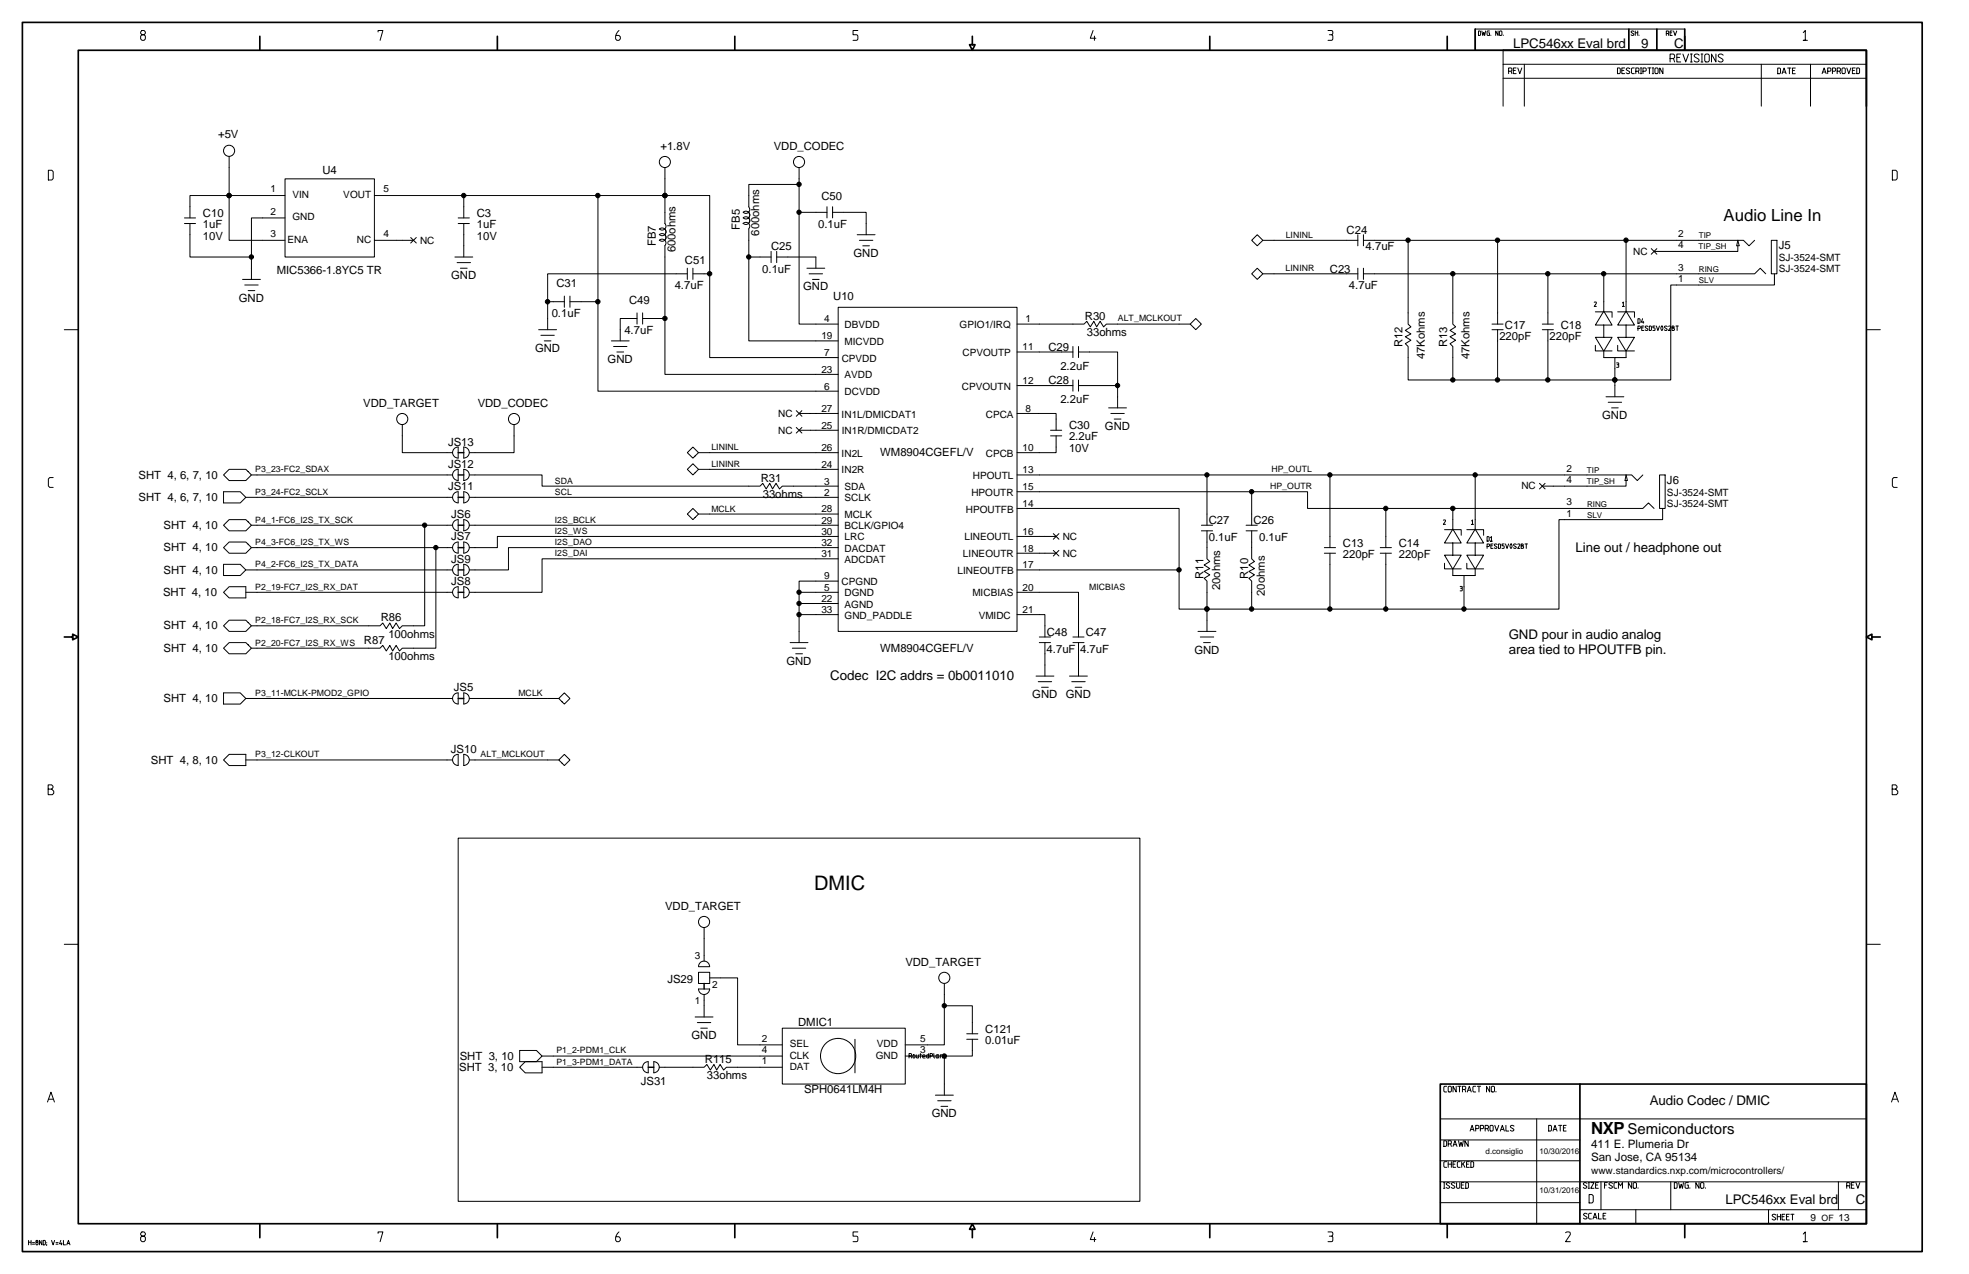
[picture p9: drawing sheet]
<svg xmlns="http://www.w3.org/2000/svg" width="432mm" height="279mm" viewBox="0 0 432 279" stroke-linecap="round" stroke-linejoin="round" font-family="sans-serif">
<g fill="none" stroke="#000" stroke-width=".22">
<path d="M31.1 6.7l-.3 .3v.3l.3 .3h.5l.3 .3v.6l-.3 .3h-.5l-.3-.3v-.6l.3-.3h.5l.3-.3v-.3l-.3-.3zM82.9 7v-.3h1.1l-.6 2.1M135.7 6.7a2.04 2.04 0 0 0-.7 1.8l.3 .3h.4l.3-.3v-.4l-.3-.3h-.6M188.1 6.7h-1v.9h.7l.3 .3-.1 .8-.9 .1M239.7 6.7l-.6 1.7h1.2M240 7.9v.9M291.2 6.7h.8a.55 .55 0 0 1 .2 .8l-.2 .1M291.5 7.6l.7 .1 .1 .8-.3 .3h-.8M324.2 6.8l.5 .1-.1 .9h-.4zM325 6.8l.2 1 .2-.7 .2 .7 .2-1M326.6 6.8h-.4l-.1 .1 .1 .9h.4v-.6h-.1M326.9 7.7v.1"/>
<path d="M328.5 6.8v1l-.5-1v1M329 6.8l.4 .1-.2 .9-.4-.2zM329.6 11v12.3M329.6 17.2h79.7M329.6 14.1h79.7M329.7 7.7v.1M330.8 15.6h.6l.2-.1v-.4l-.2-.2h-.6v1.3M331.4 15.6l.2 .6M331.9 15.5h.4M332.5 14.9h-.6v1.3h.6M332.8 14.9l.5 1.3 .4-1.3M334.3 14.1v9.2"/>
<path d="M354.7 14.9h.5l.1 .2v.9l-.1 .2h-.5zM355.7 15.5h.4M356.3 14.9h-.6v1.3h.6M357.4 15.1l-.5-.2-.3 .3 .7 .5v.3l-.4 .2-.3-.2M358.3 6.9l-.2-.1-.3 .1v.2l.5 .5-.2 .2-.4-.2M358.4 14.9h-.5l-.1 .2v.9l.1 .2h.5M358.6 7.2h.6M358.6 6.8v1M358.7 15.6h.6l.1-.1v-.4l-.1-.2h-.6v1.3M359.2 6.8v1M359.3 15.6l.1 .6M359.4 7.7v.1"/>
<path d="M359.7 16.2h.3M359.7 14.9h.3M359.9 14.9v1.3M360.3 15.6h.5l.2-.1v-.4l-.2-.2h-.5v1.3M361.4 14.9h.7M361.7 14.9v1.3M362.4 16.2h.2M362.4 14.9h.2M362.5 14.9v1.3M363.1 14.9h.4l.1 .2v.9l-.1 .2h-.4l-.2-.2v-.9zM364.7 14.9v1.3l-.7-1.3v1.3M365.4 7.3h.4v-.5h-.4v1"/>
<path d="M365.8 7.3l.2 .5M366.2 12.8h.8l.2-.2v-.5l-.2-.2h-.8v1.7M366.2 7.2h.4M366.7 6.8h-.5v1h.5M367 12.8l.2 .8M367 6.8l.3 1 .4-1M367.7 12.6h.6M368.6 11.9h-.9v1.7h.9M369.1 11.9l.6 1.7 .6-1.7M369.5 6.4h-46v4.6h46M370.7 13.6h.4M370.7 11.9h.4"/>
<path d="M370.9 11.9v1.7M372.6 12.1a.62 .62 0 0 0-1.1 .1l.1 .3 .9 .5v.5a.7 .7 0 0 1-1-.2M373 13.6h.4M373 11.9h.4M373.2 11.9v1.7M374.1 11.9h.5l.2 .2v1.2l-.2 .3h-.5l-.3-.3v-1.2zM376.3 11.9v1.7l-1-1.7v1.7M377.9 12.1a.62 .62 0 0 0-1.1 .1l1 .8 .1 .2-.1 .3a.68 .68 0 0 1-1-.2M386.2 14.1v9.2M389.8 14.9h.5l.2 .2v.9l-.2 .2h-.5zM390.8 16.2l.4-1.3 .5 1.3M391 15.8h.5"/>
<path d="M392 14.9h.7M392.4 14.9v1.3M393.1 15.5h.4M393.7 14.9h-.6v1.3h.6M395.5 7.2l.4-.5v2.1h-.4h.9M397 14.1v9.2M399.6 16.2l.4-1.3 .5 1.3M399.8 15.8h.5M400.8 15.6h.5l.2-.1v-.4l-.2-.2h-.5v1.3M401.8 15.6h.6l.1-.1v-.4l-.1-.2h-.6v1.3M402.9 15.6h.5l.2-.1v-.4l-.2-.2h-.5v1.3M403.4 15.6l.2 .6"/>
<path d="M404.1 14.9h.4l.2 .2v.9l-.2 .2h-.4l-.2-.2v-.9zM405 14.9l.4 1.3 .5-1.3M406.2 15.5h.5M406.8 14.9h-.6v1.3h.6M407.2 14.9h.4l.2 .2v.9l-.2 .2h-.4zM10.6 37.3h.8l.3 .4v1.5l-.3 .3h-.8zM50.2 34.3v18.4h12.3M62.5 39.2h19.6v17.2h-19.6zM145.8 36.8v12.2M175.2 36.8v34.3h8.6M415 37.3h.8l.3 .4v1.5l-.3 .3h-.8zM40.4 49h2.5"/>
<path d="M40.4 47.8h2.5M41.7 49v7.4h13.4M62.5 42.9h-20.8v4.9M62.5 47.8h-7.4v13.5M82.1 52.7h8.6M82.1 42.9h73.5v35.5h28.2M90.1 52.1l1.2 1.2M91.3 52.1l-1.2 1.2M99.8 56.4h3.9M100.2 57.6h3M100.5 47.8h2.4M100.5 49h2.4"/>
<path d="M101 58.8h1.4M101.7 42.9v4.9M101.7 49v7.4M131.1 42.9v42.9h52.7M144.6 51.5a.85 .85 0 0 1 1.2 0 .85 .85 0 0 1 0 1.2M145.8 51.5a.86 .86 0 0 1 0 1.2 .86 .86 0 0 1-1.2 0 .85 .85 0 0 1 1.2 0 .85 .85 0 0 1 0 1.2M145.8 50.2a.85 .85 0 0 1 0 1.2 .85 .85 0 0 1-1.2 0M145.8 49a.86 .86 0 0 1 0 1.2 .86 .86 0 0 1-1.2 0 .85 .85 0 0 1 1.2 0 .85 .85 0 0 1 0 1.2M145.8 53.9v28.2h38M150.7 58.8v2.5M152 58.8v2.5M163 49a.85 .85 0 0 1 1.2 0 .85 .85 0 0 1 0 1.2"/>
<path d="M164.2 45.3a.85 .85 0 0 1 0 1.3 .85 .85 0 0 1-1.2-.1 .86 .86 0 0 1 1.2 .1 .86 .86 0 0 1 0 1.2 .85 .85 0 0 1 0 1.2 .85 .85 0 0 1-1.2 0M164.2 46.5a.86 .86 0 0 1 0 1.3 .86 .86 0 0 1-1.2 0 .85 .85 0 0 1 1.2 0 .85 .85 0 0 1 0 1.2M164.2 50.2v24.6h19.6M164.2 56.4h4.9M169.1 55.1v2.5M170.3 56.4h8.6v2.4M170.3 55.1v2.5M175.2 40.4h-11v4.9M175.2 46.6h6.2M177 58.8h3.9M181.4 45.3v2.5M182.6 45.3v2.5"/>
<path d="M182.6 46.6h7.3v4.9M188 51.5h3.9M188.5 52.7h2.9M189.2 53.9h1.5M274.5 52.7l1.2-1.2 1.2 1.2-1.2 1.2zM297.8 52.7h-20.9M297.8 51.5v2.4M297.8 58.8v2.5M299 51.5v2.4M299 58.8v2.5M299 52.7h83.3l1.3 1.2 1.2-1.2M308.8 52.7v18.4l.6 .6-1.2 .8 1.2 .7-1.2 .7 1.2 .7-1.2 .8 .6 .6v7.3h57.6v-20.8h22.7v-2.4"/>
<path d="M328.4 52.7v18.4M356.6 52.7v15.6M362.1 54.5l1.2 1.3M363.3 54.5l-1.2 1.3M381.1 53.9v1.2h-18.4M381.4 53.9l-.3-1.2-.2 1.2h.5M388.5 52.7h1.2v7.3h-1.2zM14.1 72.3h3.1M53.2 61.3h3.9M53.7 62.5h2.9M54.4 63.7h1.5M118.1 72.3h3.9"/>
<path d="M118.6 73.5h3M119.4 74.8h1.4M120.1 66.2h3.7M123.8 64.9v2.5M125 66.2h6.1M125 64.9v2.5M134.1 74.8h3.9M134.6 76h2.9M135.3 77.2h1.5M139.7 68.6v2.5M139.7 69.8h-3.7v5M140.9 69.8h4.9"/>
<path d="M140.9 68.6v2.5M150.7 60h-30.6v12.3M152 60h3.6M177.4 60h3M178.2 61.3h1.4M183.8 67.4h39.2v71.1h-39.2zM235.3 77.2h-12.3M235.3 76v2.4M236.5 76v2.4M236.5 77.2h8.6v12.3M261 71.1h-18.4l-.6 .6-.7-1.2-.8 1.2-.6-1.2-.8 1.2-.8-1.2-.6 .6h-14.7M262.2 69.9l1.3 1.2-1.3 1.2-1.2-1.2z"/>
<path d="M274.5 60l1.2-1.2 1.2 1.2-1.2 1.3zM276.9 60h20.9M299 60h85.8l1.2-1.2 1.2 1.2M318.6 60v11.1l.6 .6-1.2 .8 1.2 .7-1.2 .7 1.2 .7-1.2 .8 .6 .6v7.3M327.2 72.3h2.4M327.2 71.1h2.4M328.4 72.3v11M338.2 72.3h2.5M338.2 71.1h2.5M339.4 60v11.1M339.4 72.3v11M349.6 66.3l.3-.1 .2 .2-.5 .8h.5"/>
<path d="M349.9 68.4h3.6v1.2M349.9 75.7v1.3h3.6M349.9 74h3.6l-1.8 3zM351.7 68.2l1.8 3.1h-3.6zM351.7 60v8.3M351.7 71.3v2.7M351.7 77.1v1.3h2.4M354.5 79.6h.5l-.1 .4M354.6 80l.4 .1v.3l-.5 .2M354.8 68.4h3.6v1.2M354.8 75.7v1.3h3.6M354.8 74h3.6l-1.8 3z"/>
<path d="M355.8 66.4l.2-.2v1h-.2h.4M356.6 68.2l1.8 3.1h-3.6zM356.6 77.1v1.3h-2.5v8.6M356.6 71.3v2.7M359.2 69.9l.5 .1-.2 .9h-.3zM359.2 72.1h.4v-.6h-.4v1M360 71.9h.4M360.2 69.9l-.2 .8h.5M360.4 70.5v.4M360.5 71.5h-.5v1h.5M361.4 71.6l-.2-.1-.4 .1v.2l.6 .5-.2 .2-.4-.2M361.7 71.5l.5 .1-.2 .9h-.3z"/>
<path d="M362.9 71.5h-.4v.4l.4 .2v.3l-.4 .1M363.2 71.5l.4 1 .3-1M364.4 71.5l.3 .4-.2 .6-.3-.4zM365.6 71.6l-.2-.1-.3 .1v.2l.5 .5-.2 .2-.4-.2M365.9 71.6l.3-.1 .2 .1-.5 .9h.5M366.7 71.9l.4-.1-.1-.3h-.3v1h.4l.1-.4-.2-.2M367.5 71.5h.6M367.8 71.5v1M409.3 72.3h3M88.2 93.1v6.2h11.1M100.5 98a1.21 1.21 0 0 0-1.2 1.3 1.21 1.21 0 0 0 1.2 1.2M100.5 98v2.5"/>
<path d="M112.7 93.1v6.2h-9.8M150.7 99.3l1.3-1.3 1.2 1.3-1.2 1.2zM153.2 99.3h30.6M174.6 93.7l1.3 1.3M174.6 90.1l1.3 1.2M175.2 90.7h8.6M175.9 93.7l-1.3 1.3M175.9 90.1l-1.3 1.2M183.8 94.4h-8.6M223 90.7h8.6v3.7M223 84.6h12.3M230.4 95.6h2.4"/>
<path d="M230.4 94.4h2.4M231.6 95.6v3.7h-8.6M235.3 83.3v2.5M236.5 83.3v2.5M236.5 84.6h8.6M243.1 89.5h3.9M243.6 90.7h2.9M244.3 91.9h1.5M352.2 87h3.9M352.7 88.2h2.9M353.4 89.5h1.5M11.7 104.7h-.8l-.3 .4v1.5l.3 .3h.8"/>
<path d="M49 115.2l1.2-1.2h3.7l1.2 1.2-1.2 1.2h-3.7zM49 104.2l1.2-1.3h3.7l1.2 1.3-1.2 1.2h-3.7zM49 107.8h3.7l1.2 1.3-1.2 1.2h-3.7zM53.9 109.1h45.4M55.1 104.2h44.2M93.1 115.2v22h-4.9l-.6 .7-.7-1.3-.8 1.3-.6-1.3-.8 1.3-.8-1.3-.6 .6h-28.2M99.3 115.2h-44.2M100.5 102.9a1.22 1.22 0 0 0-1.2 1.3 1.22 1.22 0 0 0 1.2 1.2M100.5 107.8a1.22 1.22 0 0 0-1.2 1.3 1.22 1.22 0 0 0 1.2 1.2M100.5 114a1.22 1.22 0 0 0-1.2 1.2 1.22 1.22 0 0 0 1.2 1.2M100.5 118.9a1.22 1.22 0 0 0-1.2 1.2 1.22 1.22 0 0 0 1.2 1.2M100.5 102.9v2.5"/>
<path d="M100.5 107.8v2.5M100.5 114v2.4M100.5 118.9v2.4M101.7 100.5a1.21 1.21 0 0 0 1.2-1.2 1.21 1.21 0 0 0-1.2-1.3v2.5M101.7 102.9a1.22 1.22 0 0 1 1.2 1.3 1.22 1.22 0 0 1-1.2 1.2zM101.7 110.3a1.22 1.22 0 0 0 1.2-1.2 1.22 1.22 0 0 0-1.2-1.3v2.5M101.7 114a1.22 1.22 0 0 1 1.2 1.2 1.22 1.22 0 0 1-1.2 1.2zM101.7 118.9a1.22 1.22 0 0 1 1.2 1.2 1.22 1.22 0 0 1-1.2 1.2zM102.9 104.2h16v2.4h47.8l.6-.6 .7 1.2 .8-1.2 .6 1.2 .8-1.2 .7 1.2 .7-.6h12.2M102.9 109.1h80.9M102.9 115.2h80.9M150.7 102.9l1.3-1.2 1.2 1.2-1.2 1.3z"/>
<path d="M150.7 112.7l1.3-1.2 1.2 1.2-1.2 1.3zM153.2 102.9h30.6M153.2 112.7h30.6M183.8 117.6h-74.7v2.5h-6.2M223 111.5h35.6v22.1h33.1M223 107.8h63.7v3.7h73.6l1.2-1.2 1.2 1.2M223 104.2h134.8l1.3 1.2 1.2-1.2M223 117.6h8.6M231 117l1.2 1.3M232.2 117l-1.2 1.3M263.5 116.4h2.4M263.5 115.2h2.4"/>
<path d="M264.7 116.4v6.2l.6 .5-1.2 .8 1.2 .8-1.2 .6 1.2 .8-1.2 .7 .6 .6v11.1M264.7 104.2v11M273.3 116.4h2.4M273.3 115.2h2.4M274.5 107.8v7.4M274.5 116.4v6.2l.6 .5-1.2 .8 1.2 .8-1.2 .6 1.2 .8-1.2 .7 .6 .6v6.2M291.7 104.2v15.9M303.9 111.5v8.6M316.5 114.1l.4-.1 .1 .2-.5 .8h.5M316.8 116.2h3.6v1.2M318.6 116l1.8 3.1h-3.6zM318.6 111.5v4.6"/>
<path d="M318.6 119.1v2.7M321.7 116.2h3.7v1.2M322.7 114.2l.2-.2v1h-.2h.5M323.5 116l1.9 3.1h-3.7zM323.5 104.2v11.9M323.5 119.1v2.7M326.1 119.8l.5-.1-.1-.4h-.4v1M326.1 117.7l.5 .1-.1 .9h-.4zM326.9 117.9l.2-.2v1h-.2h.4M326.9 119.7h.4M327.4 119.3h-.5v1h.5M328.3 119.4h-.6v.2l.6 .4-.2 .3-.4-.2"/>
<path d="M328.6 119.3l.5 .1-.1 .9h-.4zM329.9 119.3h-.5v.4l.5 .1-.1 .4-.4 .1M330.2 119.3l.3 1 .3-1M331.3 119.3l.3 .4-.2 .6-.3-.5zM332.5 119.4h-.5v.2l.5 .4-.2 .3-.4-.2M332.8 119.4h.5l-.5 .9h.5M333.6 119.7h.3l.2-.3-.5-.1v1h.4l.1-.4-.2-.2M334.4 119.3h.6M334.7 119.3v1M337.6 106l1.2 1.2M338.8 106l-1.2 1.2M356.6 105.4v1.2h-18.4"/>
<path d="M356.9 105.4l-.3-1.2-.2 1.2h.5M363.9 104.2h1.3v7.3h-1.3zM364.6 111.5v2.5h-22.7v19.6h-50.2v-12.3M416.1 104.7h-.8l-.3 .4v1.5l.3 .3h.8M49 120.1l1.2-1.2h3.7l1.2 1.2-1.2 1.2h-3.7zM49 123.8h3.7l1.2 1.2-1.2 1.2h-3.7zM49 137.2l1.2-1.2h3.7l1.2 1.2-1.2 1.3h-3.7zM50.2 128.7h3.7v2.4h-3.7l-1.2-1.2zM53.9 125h45.4M53.9 129.9h45.4M55.1 120.1h44.2M95.6 120.1v22.1h-7.4l-.6 .6-.7-1.3-.8 1.3-.6-1.3-.8 1.3-.8-1.3-.6 .7h-28.2"/>
<path d="M100.5 123.8a1.22 1.22 0 0 0-1.2 1.2 1.22 1.22 0 0 0 1.2 1.2M100.5 128.7a1.22 1.22 0 0 0-1.2 1.2 1.22 1.22 0 0 0 1.2 1.2M100.5 123.8v2.4M100.5 128.7v2.4M101.7 123.8a1.22 1.22 0 0 1 1.2 1.2 1.22 1.22 0 0 1-1.2 1.2zM101.7 131.1a1.22 1.22 0 0 0 1.2-1.2 1.22 1.22 0 0 0-1.2-1.2v2.4M175.2 132.4h8.6M183.8 120.1h-72.3v4.9h-8.6M183.8 134.8h-8.6M183.8 127.4h-8.6v13.5M183.8 122.6h-64.9v7.3h-16M183.8 129.9h-8.6"/>
<path d="M223 134.8h6.2v4.9M223 129.9h13.5v9.8M223 125h35.6M223 121.3h8.6M227.9 139.7h2.5M231 120.7l1.2 1.2M232.2 120.7l-1.2 1.2M235.3 139.7h2.4M262.7 138.5h4M263.2 139.7h3M290.4 121.3h2.5M290.4 120.1h2.5"/>
<path d="M302.7 121.3h2.4M302.7 120.1h2.4M303.9 121.3v12.3M316.8 123.5v1.3h3.6M316.8 121.8h3.6l-1.8 3zM318.6 124.9v1.3h2.5M320.2 128.6l.4 .1-.1 .3M320.3 129l.3 .1 .1 .3-.5 .2M321.7 123.5v1.3h3.7M321.7 121.8h3.7l-1.9 3zM323.5 124.9v1.3h-2.4v7.4M49 142.2l1.2-1.3h3.7l1.2 1.3-1.2 1.2h-3.7z"/>
<path d="M49 152h3.7l1.2 1.2-1.2 1.2h-3.7zM53.9 153.2h45.4M100.5 152a1.22 1.22 0 0 0-1.2 1.2 1.22 1.22 0 0 0 1.2 1.2M100.5 152v2.4M101.7 152a1.22 1.22 0 0 1 1.2 1.2 1.22 1.22 0 0 1-1.2 1.2zM102.9 153.2h19.6M123.8 152l1.2 1.2-1.2 1.2-1.3-1.2zM173.3 140.9h3.9M173.8 142.2h2.9M174.5 143.4h1.5M227.2 148.3h3.9M227.7 149.5h2.9"/>
<path d="M227.9 140.9h2.5M228.4 150.7h1.5M229.2 140.9v7.4M234.5 148.3h4M235 149.5h3M235.3 140.9h2.4M235.8 150.7h1.4M236.5 140.9v7.4M263.9 140.9h1.5M10.6 173.1h.7l.3-.4v-.3l-.3-.3h-.7v2.2h.9l.3-.3v-.5l-.5-.4M50.2 165.4h3.7v2.5h-3.7l-1.2-1.2zM53.9 166.7h45.4"/>
<path d="M100.5 165.4a1.22 1.22 0 0 0-1.2 1.3 1.22 1.22 0 0 0 1.2 1.2M100.5 165.4v2.5M101.7 165.4a1.22 1.22 0 0 1 1.2 1.3 1.22 1.22 0 0 1-1.2 1.2zM102.9 166.7h19.6M123.8 165.4l1.2 1.3-1.2 1.2-1.3-1.2zM415 173.1h.7l.3-.4v-.3l-.3-.3h-.7v2.2h.9l.3-.3v-.5l-.5-.4M100.5 183.8h149.5v79.7h-149.5zM14.1 207.1h3.1M153.2 213.2h2.4v2.5h-2.4zM154.4 203.4v7.4M154.4 218.1v4.9M155.6 212a1.22 1.22 0 0 0-1.2-1.2 1.22 1.22 0 0 0-1.2 1.2h2.4"/>
<path d="M155.6 216.9a1.22 1.22 0 0 1-1.2 1.2 1.22 1.22 0 0 1-1.2-1.2h2.4M155.6 214.5h6.2v14.7h9.8M207.1 215.7v13.5h-8.6M409.3 207.1h3M114 234.1l1.2-1.3h3.7v2.5h-3.7zM114 230.4h3.6l1.3 1.2-1.3 1.2h-3.6zM118.9 234.1h22M118.9 231.6h52.7M142.1 235.3a1.22 1.22 0 0 1-1.2-1.2 1.22 1.22 0 0 1 1.2-1.3l.1 2.5M143.4 235.3a1.22 1.22 0 0 0 1.2-1.2 1.22 1.22 0 0 0-1.2-1.3v2.5M144.6 234.1h9.8l.6-.7 .8 1.3 .8-1.3 .6 1.3 .7-1.3 .8 1.3 .6-.6h12.3M152.4 223h4"/>
<path d="M152.9 224.3h3M153.7 225.5h1.4M171.6 225.5h26.9v12.2h-26.9zM187.5 227.9v7.4M199.3 231.6h.5l.1-.4-.6-.1v.9M199.8 231.6l.1 .4M200.3 231.3l.4 .2-.2 .5-.3-.1zM200.9 231.3l.2 .7h.3v-.7M201.7 231.3h.4M201.8 231.1v.9M202.3 231.7h.6l-.1-.4-.5 .2v.4l.2 .1h.4M203.7 231.1v.9h-.4l-.1-.5 .5-.2"/>
<path d="M204 231.6h.4v-.5h-.4v.9M204.8 231.1v.8l.2 .1M205.3 231.5l.4-.2-.1 .7-.3-.1zM205.7 231.9l.2 .1M206.2 232v-.7l.5 .2v.5M207 231.7h.5l-.1-.4-.4 .2v.4l.1 .1h.4M207.1 231.6v8.6M207.1 220.6h6.1v6.1M212 227.9h2.4M212 226.7h2.4M213.2 227.9v3.7h-14.7M317.2 238.2h-.4l-.2 .2v.9l.2 .2h.4"/>
<path d="M317.8 238.2h.3l.2 .2v.9l-.2 .2h-.3l-.2-.2v-.9zM319.3 238.2v1.3l-.7-1.3v1.3M319.7 238.2h.7M320.1 238.2v1.3M320.7 238.9h.5l.2-.1v-.4l-.2-.2h-.5v1.3M321.2 238.9l.2 .6M321.8 239.5l.4-1.3 .4 1.3M321.9 239.1h.6M323.6 238.2h-.4l-.2 .2v.9l.2 .2h.4M324 238.2h.7M324.3 238.2v1.3M326.7 238.2v1.3l-.7-1.3v1.3"/>
<path d="M327.2 238.2h.4l.1 .2v.9l-.1 .2h-.4l-.2-.2v-.9zM328.1 239.4v.1M10.4 241.7l.8-2.2 .7 2.2M10.7 241.1h.9M205.1 240.2h4M205.6 241.4h3M206.4 242.6h1.4M315.8 245.4h93.5M315.8 254.6h30.7M315.8 250h30.7M315.8 259.2h93.5M316.6 259.4h.3"/>
<path d="M316.6 250.2h.5l.1 .1v.9l-.1 .2h-.5zM316.7 259.4v1.2M317.2 254.8h-.4l-.2 .1v.9l.2 .2h.4M317.6 255.3h.7M317.6 250.9h.5l.2-.2v-.4l-.2-.1h-.5v1.2M317.6 254.8v1.2M317.9 259.5l-.5-.1-.3 .2 .7 .6v.3l-.4 .1-.3-.2M318.1 250.9l.2 .5M318.3 254.8v1.2M318.6 255.3h.5M318.6 251.4l.5-1.2 .4 1.2M318.8 251h.5"/>
<path d="M319.1 259.5l-.6-.1-.2 .2 .7 .6v.3l-.5 .1-.2-.2M319.2 254.8h-.6v1.2h.6M319.4 259.4v1l.2 .2h.4l.1-.2v-1M319.8 250.2l.3 1.2 .3-.9 .3 .9 .2-1.2M320.2 254.8h-.4l-.2 .1v.9l.2 .2h.4M320.5 259.9h.4M320.5 254.8v1.2M320.8 255.2l.4 .8M321.1 259.4h-.6v1.2h.6M321.2 254.8l-.7 .7M321.4 259.4h.5l.1 .1v.9l-.1 .2h-.5zM321.6 255.3h.4"/>
<path d="M322 250.2v1.2l-.8-1.2v1.2M322.2 254.8h-.6v1.2h.6M322.4 248.1l.4-1.3 .5 1.3M322.6 254.8h.4l.2 .1v.9l-.2 .2h-.4zM322.6 247.7h.5M323.6 247.5h.5l.2-.1v-.4l-.2-.2h-.5v1.3M324.6 247.5h.6l.2-.1v-.4l-.2-.2h-.6v1.3M325.7 247.5h.5l.2-.1v-.4l-.2-.2h-.5v1.3M326.2 247.5l.2 .6M326.9 246.8h.4l.1 .2v.9l-.1 .2h-.4l-.2-.2v-.9zM327.8 246.8l.4 1.3 .5-1.3M329 248.1l.5-1.3 .4 1.3"/>
<path d="M329.2 247.7h.5M330.2 246.8v1.3h.7M332 247l-.3-.2-.4 .1v.3l.7 .6-.3 .3-.5-.2M337 245.4v23M339.6 246.8h.5l.1 .2v.9l-.1 .2h-.5zM340.6 248.1l.4-1.3 .5 1.3M340.7 247.7h.6M341.8 246.8h.7M342.2 246.8v1.3M342.9 247.4h.4M343.5 246.8h-.6v1.3h.6M348 259.5l-.3-.1-.4 .1v.3l.7 .5-.3 .3-.5-.2"/>
<path d="M348.3 259.4h.3M348.4 259.4v1.2M348.8 259.4h.8l-.8 1.2h.8M349.9 259.9h.5M350.5 259.4h-.6v1.2h.6M351.1 259.2v6.1M351.9 259.9h.4M352.5 259.4h-.6v1.2M353.6 259.5l-.5-.1-.3 .2 .8 .7a.45 .45 0 0 1-.3 .3 .45 .45 0 0 1-.5-.2M354.6 259.4h-.5l-.2 .1v.9l.2 .2h.5M357.8 259.4v1.2l-.7-1.2v1.2M358.3 259.4h.4l.2 .1v.9l-.2 .2h-.4l-.1-.2v-.9z"/>
<path d="M366.4 259.2v6.1M367.2 259.4h.4l.2 .1v.9l-.2 .2h-.4zM368.1 259.4l.3 1.2 .3-.9 .3 .9 .2-1.2M370.2 259.4h-.5l-.2 .1v.9l.2 .2h.5v-.7h-.2M372.6 259.4v1.2l-.7-1.2v1.2M373.1 259.4h.4l.2 .1v.9l-.2 .2h-.4l-.2-.2v-.9zM403.2 259.2v6.1M406 259.9h.4M406.6 259.4h-.6v1.2h.6M407 259.4l.4 1.2 .5-1.2M414.8 241.7l.8-2.2 .7 2.2M415.1 241.1h.9"/>
<path d="M6.3 272v1M6.3 272.4h.5M6.8 272v1M7.1 272.9h.5M7.1 272.5h.5M8 272l-.1 .3 .4 .3-.1 .4h-.2l-.1-.4 .3-.2 .1-.2zM9.2 272v1l-.5-1v1M9.5 272l.4 .2-.1 .8h-.3zM10.2 272.9v.2M10.2 272.5v.1M11.3 272l.3 1 .4-1M12.3 272.9h.4"/>
<path d="M12.3 272.5h.4M13.3 272l-.2 .8h.5M13.5 272.6v.4M13.9 272v1h.5M14.6 273l.4-1 .3 1M14.8 272.7h.4M31.1 270.2l-.3 .3v.3l.3 .3h.5l.3 .3v.6l-.3 .3h-.5l-.3-.3v-.6l.3-.3h.5l.3-.3v-.3l-.3-.3zM82.9 270.5v-.3h1.1l-.6 2.1M135.7 270.2a2.03 2.03 0 0 0-.7 1.8l.3 .3h.4l.3-.3v-.4l-.3-.4h-.6M188.1 270.2h-1v.9h.7l.3 .3-.1 .8-.9 .1M239.7 270.2l-.6 1.6h1.2M240 271.4v.9"/>
<path d="M291.2 270.2h.8a.5 .5 0 0 1 .3 .4 .5 .5 0 0 1-.3 .5M291.5 271.1l.7 .1 .1 .8-.3 .3h-.8M315.8 263.8h30.7M316.6 260.6h.3M343.3 270.3l.8-.1 .2 .1 .1 .2v.3l-1.1 1.5h1.1M346.5 265.3h62.8M348.1 266.3l-.1-.1a.43 .43 0 0 0-.7 .2l.8 .7a.45 .45 0 0 1-.8 0M348.3 260.6h.3M348.5 262h.6l.3 .3v1.2l-.3 .3h-.6zM349 266.1h-.4l-.2 .2v.8l.2 .2h.4M349.3 267.3l.5-1.2 .4 1.2M349.5 267h.6"/>
<path d="M350.6 266.1v1.2h.6M351.6 266.6h.4M352.2 266.1h-.6v1.2h.6M354.9 260.6v-1.2l.5 .7 .4-.7v1.2M358.7 265.3v3.1M359.2 260.5v.1M370.6 260.5v.1M374 260.5v.1M387.8 265.3v3.1M389.4 266.5l-.5-.2-.3 .3 .7 .5v.3a.47 .47 0 0 1-.7-.1M389.8 266.3v1.2M389.8 266.8h.7"/>
<path d="M390.5 266.3v1.2M390.8 266.8h.4M391.4 266.3h-.6v1.2h.6M391.8 266.8h.4M392.4 266.3h-.6v1.2h.6M392.7 266.3h.7M393.1 266.3v1.2M395.5 270.6l.4-.4v2.1h-.4h.9M405 260.1h.5l.2-.2v-.4l-.2-.1h-.5v1.2M405.5 260.1l.2 .5"/>
<circle cx="50.2" cy="33.1" r="1.22"/>
<circle cx="145.8" cy="35.5" r="1.22"/>
<circle cx="175.2" cy="35.5" r="1.22"/>
<circle cx="88.2" cy="91.9" r="1.22"/>
<circle cx="112.7" cy="91.9" r="1.22"/>
<circle cx="154.4" cy="202.2" r="1.22"/>
<circle cx="207.1" cy="214.4" r="1.22"/>
<circle cx="183.8" cy="231.6" r="3.9"/>
</g>
<g fill="#000" stroke="#000" stroke-width=".22">
<circle cx="50.2" cy="42.9" r=".48"/>
<circle cx="55.1" cy="56.4" r=".48"/>
<circle cx="101.7" cy="42.9" r=".48"/>
<circle cx="131.1" cy="42.9" r=".49"/>
<circle cx="145.8" cy="42.9" r=".49"/>
<circle cx="164.2" cy="56.4" r=".48"/>
<circle cx="175.2" cy="40.4" r=".48"/>
<circle cx="175.2" cy="46.6" r=".48"/>
<circle cx="308.8" cy="52.7" r=".48"/>
<circle cx="328.4" cy="52.7" r=".49"/>
<circle cx="356.6" cy="52.7" r=".48"/>
<circle cx="120.1" cy="66.2" r=".49"/>
<circle cx="131.1" cy="66.2" r=".49"/>
<circle cx="145.8" cy="69.8" r=".48"/>
<circle cx="155.6" cy="60" r=".48"/>
<circle cx="318.6" cy="60" r=".48"/>
<circle cx="339.4" cy="60" r=".48"/>
<circle cx="351.7" cy="60" r=".48"/>
<circle cx="245.1" cy="84.5" r=".48"/>
<circle cx="318.6" cy="83.3" r=".48"/>
<circle cx="328.4" cy="83.3" r=".48"/>
<circle cx="339.4" cy="83.3" r=".48"/>
<circle cx="354.1" cy="83.3" r=".48"/>
<circle cx="93.1" cy="115.2" r=".48"/>
<circle cx="264.7" cy="104.1" r=".48"/>
<circle cx="274.5" cy="107.8" r=".48"/>
<circle cx="291.6" cy="104.1" r=".48"/>
<circle cx="303.9" cy="111.5" r=".48"/>
<circle cx="318.6" cy="111.5" r=".49"/>
<circle cx="323.5" cy="104.1" r=".48"/>
<circle cx="95.6" cy="120.1" r=".48"/>
<circle cx="175.2" cy="134.8" r=".48"/>
<circle cx="175.2" cy="129.9" r=".48"/>
<circle cx="175.2" cy="132.3" r=".48"/>
<circle cx="258.6" cy="125" r=".48"/>
<circle cx="264.7" cy="133.6" r=".48"/>
<circle cx="274.5" cy="133.6" r=".48"/>
<circle cx="291.6" cy="133.6" r=".48"/>
<circle cx="303.9" cy="133.6" r=".48"/>
<circle cx="321" cy="133.6" r=".48"/>
<circle cx="207.1" cy="231.6" r=".48"/>
<circle cx="207.1" cy="220.6" r=".48"/>
</g>
<g fill="none" stroke="#000" stroke-width=".37">
<path d="M4.9 4.9h416.6v269.6h-416.6zM17.2 11h392.1v257.4h-392.1zM57 8v3M109.1 8v3M161.1 8v3M213.2 8v1.8h-.6l.6 1.2 .6-1.2h-.6M265.3 8v3M317.4 8v3M323.5 6.4v4.6M329.6 11h79.7v12.3M357.2 6.4v4.6M363.3 6.4v4.6"/>
<path d="M369.5 6.4v4.6M14.1 139.7h1.8v.6l1.3-.6-1.3-.6v.6M410.5 139.7v.6l-1.2-.6 1.2-.6v.6h1.8M315.8 237.7h93.5v30.7h-93.5zM346.5 237.7v30.7M57 268.4v3M109.1 268.4v3M161.1 268.4v3M213.2 269.6h-.6l.6-1.2 .6 1.2h-.6v1.8M265.3 268.4v3M317.4 268.4v3M369.5 268.4v3"/>
</g>
<path d="M100.5 99.3h1.2M100.5 104.2h1.2M100.5 109.1h1.2M100.5 115.2h1.2M100.5 120.1h1.2M100.5 125h1.2M100.5 129.9h1.2M100.5 153.2h1.2M154.4 215.7v1.2M142.2 234.1h1.2" fill="none" stroke="#000" stroke-width=".32"/>
<text font-size="4.4" x="178.5" y="195.2">DMIC</text>
<g font-size="3.7">
<text x="378" y="48.4">Audio Line In</text>
<text x="348.9" y="248.7">NXP</text>
</g>
<text font-size="3.3" x="356.9" y="248.8">Semiconductors</text>
<g font-size="2.9">
<text x="331.8" y="10.5">LPC546xx Eval brd</text>
<text x="359.9" y="10.5">9</text>
<text x="367.1" y="10.5">C</text>
<text x="345.5" y="121">Line out / headphone out</text>
<text x="330.9" y="140.2">GND pour in audio analog</text>
<text x="330.9" y="143.5">area tied to HPOUTFB pin.</text>
<text x="182.1" y="149.2">Codec I2C addrs = 0b0011010</text>
<text x="361.8" y="242.4">Audio Codec / DMIC</text>
<text x="378.4" y="264.1">LPC546xx Eval brd</text>
<text x="407" y="264.1">C</text>
</g>
<g font-size="2.5">
<text x="47.8" y="30.4">+5V</text>
<text x="144.8" y="32.8">+1.8V</text>
<text x="169.7" y="32.8">VDD_CODEC</text>
<text x="70.7" y="38.3">U4</text>
<text x="44.5" y="47.6">C10</text>
<text x="104.6" y="47.6">C3</text>
<text x="180.1" y="43.9">C50</text>
<text x="44.5" y="52.7">10V</text>
<text x="44.5" y="50">1uF</text>
<text x="104.6" y="52.7">10V</text>
<text x="104.6" y="50">1uF</text>
<text x="162.2" y="50.4" transform="rotate(-90 162.2 50.4)">FB5</text>
<text x="166.5" y="51.7" transform="rotate(-90 166.5 51.7)">600ohms</text>
<text x="179.4" y="50">0.1uF</text>
<text x="295.3" y="51.2">C24</text>
<text x="143.8" y="54" transform="rotate(-90 143.8 54)">FB7</text>
<text x="148.1" y="55.4" transform="rotate(-90 148.1 55.4)">600ohms</text>
<text x="150.2" y="58">C51</text>
<text x="167.2" y="59.8">0.1uF</text>
<text x="169.1" y="54.9">C25</text>
<text x="187.2" y="56.3">GND</text>
<text x="291.7" y="59.8">C23</text>
<text x="299.5" y="54.9">4.7uF</text>
<text x="390.1" y="54.7">J5</text>
<text x="60.7" y="60.1">MIC5366-1.8YC5 TR</text>
<text x="98.9" y="61.2">GND</text>
<text x="122" y="62.9">C31</text>
<text x="148" y="63.4">4.7uF</text>
<text x="176.1" y="63.7">GND</text>
<text x="182.7" y="65.7">U10</text>
<text x="295.8" y="63.5">4.7uF</text>
<text x="52.4" y="66.1">GND</text>
<text x="121" y="69.6">0.1uF</text>
<text x="138" y="66.6">C49</text>
<text x="237.9" y="70.1">R30</text>
<text x="117.3" y="77.2">GND</text>
<text x="136.9" y="73.2">4.7uF</text>
<text x="229.9" y="76.9">C29</text>
<text x="238.3" y="73.7">33ohms</text>
<text x="307.5" y="76.2" transform="rotate(-90 307.5 76.2)">R12</text>
<text x="317.3" y="76.2" transform="rotate(-90 317.3 76.2)">R13</text>
<text x="328.8" y="74.5">220pF</text>
<text x="330" y="72.1">C17</text>
<text x="339.8" y="74.5">220pF</text>
<text x="342.3" y="72.1">C18</text>
<text x="133.2" y="79.6">GND</text>
<text x="232.5" y="81.1">2.2uF</text>
<text x="312.5" y="78.8" transform="rotate(-90 312.5 78.8)">47Kohms</text>
<text x="322.3" y="78.8" transform="rotate(-90 322.3 78.8)">47Kohms</text>
<text x="79.7" y="89.2">VDD_TARGET</text>
<text x="104.8" y="89.2">VDD_CODEC</text>
<text x="229.9" y="84.3">C28</text>
<text x="232.5" y="88.4">2.2uF</text>
<text x="234.4" y="94.2">C30</text>
<text x="242.3" y="94.3">GND</text>
<text x="351.4" y="91.9">GND</text>
<text x="98.3" y="97.7">JS13</text>
<text x="193" y="100.1">WM8904CGEFL/V</text>
<text x="234.4" y="96.6">2.2uF</text>
<text x="234.4" y="99.2">10V</text>
<text x="30.4" y="105">SHT 4, 6, 7, 10</text>
<text x="98.3" y="102.6">JS12</text>
<text x="98.3" y="107.5">JS11</text>
<text x="166.8" y="105.6">R31</text>
<text x="365.6" y="106.2">J6</text>
<text x="30.4" y="109.9">SHT 4, 6, 7, 10</text>
<text x="98.9" y="113.6">JS6</text>
<text x="167.3" y="109.3">33ohms</text>
<text x="35.9" y="116">SHT 4, 10</text>
<text x="98.9" y="118.5">JS7</text>
<text x="265.1" y="115">C27</text>
<text x="265.1" y="118.7">0.1uF</text>
<text x="274.9" y="115">C26</text>
<text x="276.1" y="118.7">0.1uF</text>
<text x="294.5" y="119.9">C13</text>
<text x="306.7" y="119.9">C14</text>
<text x="35.9" y="120.9">SHT 4, 10</text>
<text x="35.9" y="125.8">SHT 4, 10</text>
<text x="98.9" y="123.4">JS9</text>
<text x="294.5" y="122.3">220pF</text>
<text x="306.7" y="122.3">220pF</text>
<text x="35.8" y="130.7">SHT 4, 10</text>
<text x="98.9" y="128.4">JS8</text>
<text x="263.9" y="126.9" transform="rotate(-90 263.9 126.9)">R11</text>
<text x="267.5" y="129.4" transform="rotate(-90 267.5 129.4)">20ohms</text>
<text x="273.7" y="126.9" transform="rotate(-90 273.7 126.9)">R10</text>
<text x="277.3" y="130.7" transform="rotate(-90 277.3 130.7)">20ohms</text>
<text x="83.5" y="136.3">R86</text>
<text x="35.9" y="138">SHT 4, 10</text>
<text x="35.9" y="143">SHT 4, 10</text>
<text x="79.8" y="141.2">R87</text>
<text x="85.2" y="139.9">100ohms</text>
<text x="193" y="143">WM8904CGEFL/V</text>
<text x="229.5" y="143.2">4.7uF</text>
<text x="229.6" y="139.5">C48</text>
<text x="236.9" y="143.2">4.7uF</text>
<text x="238.1" y="139.5">C47</text>
<text x="261.9" y="143.3">GND</text>
<text x="85.2" y="144.8">100ohms</text>
<text x="172.5" y="145.8">GND</text>
<text x="35.9" y="154">SHT 4, 10</text>
<text x="99.5" y="151.6">JS5</text>
<text x="226.4" y="153.1">GND</text>
<text x="233.7" y="153.1">GND</text>
<text x="33.1" y="167.5">SHT 4, 8, 10</text>
<text x="98.9" y="165.1">JS10</text>
<text x="145.9" y="199.5">VDD_TARGET</text>
<text x="146.4" y="215.7">JS29</text>
<text x="198.5" y="211.8">VDD_TARGET</text>
<text x="151.6" y="227.9">GND</text>
<text x="175" y="225.1">DMIC1</text>
<text x="216.1" y="226.5">C121</text>
<text x="100.8" y="232.4">SHT 3, 10</text>
<text x="154.6" y="233.1">R115</text>
<text x="216.1" y="229">0.01uF</text>
<text x="100.7" y="234.9">SHT 3, 10</text>
<text x="140.5" y="238">JS31</text>
<text x="155" y="236.7">33ohms</text>
<text x="176.3" y="239.8">SPH0641LM4H</text>
<text x="204.3" y="245">GND</text>
<text x="348.9" y="251.8">411 E. Plumeria Dr</text>
<text x="348.9" y="254.7">San Jose, CA 95134</text>
</g>
<g font-size="2.2">
<text x="59.3" y="47.1">2</text>
<text x="59.3" y="42.2">1</text>
<text x="64.1" y="43.4">VIN</text>
<text x="75.3" y="43.4">VOUT</text>
<text x="84.1" y="42.2">5</text>
<text x="59.3" y="52">3</text>
<text x="63.1" y="53.2">ENA</text>
<text x="64.1" y="48.3">GND</text>
<text x="78.3" y="53.2">NC</text>
<text x="84.1" y="52">4</text>
<text x="92.1" y="53.4">NC</text>
<text x="368" y="52">2</text>
<text x="358.1" y="55.9">NC</text>
<text x="368" y="54.5">4</text>
<text x="368" y="59.4">3</text>
<text x="390.1" y="59.7">SJ-3524-SMT</text>
<text x="390.1" y="57.3">SJ-3524-SMT</text>
<text x="368" y="61.8">1</text>
<text x="180.7" y="70.7">4</text>
<text x="185.2" y="72">DBVDD</text>
<text x="210.4" y="72">GPIO1/IRQ</text>
<text x="224.9" y="70.7">1</text>
<text x="180.1" y="74.4">19</text>
<text x="185.2" y="75.6">MICVDD</text>
<text x="224.3" y="76.8">11</text>
<text x="180.1" y="81.7">23</text>
<text x="180.7" y="78.1">7</text>
<text x="184.6" y="79.3">CPVDD</text>
<text x="185.2" y="83">AVDD</text>
<text x="211.1" y="78.1">CPVOUTP</text>
<text x="180.7" y="85.4">6</text>
<text x="185.2" y="86.7">DCVDD</text>
<text x="210.9" y="85.5">CPVOUTN</text>
<text x="224.3" y="84.2">12</text>
<text x="170.6" y="95.1">NC</text>
<text x="170.6" y="91.4">NC</text>
<text x="180.1" y="90.3">27</text>
<text x="180.1" y="94">25</text>
<text x="184.6" y="91.6">IN1L/DMICDAT1</text>
<text x="184.6" y="95.3">IN1R/DMICDAT2</text>
<text x="216.2" y="91.6">CPCA</text>
<text x="224.9" y="90.3">8</text>
<text x="180.1" y="98.9">26</text>
<text x="184.6" y="100.2">IN2L</text>
<text x="216.2" y="100.2">CPCB</text>
<text x="224.3" y="98.9">10</text>
<text x="180.1" y="102.6">24</text>
<text x="180.7" y="106.3">3</text>
<text x="184.6" y="103.8">IN2R</text>
<text x="185.2" y="107.5">SDA</text>
<text x="213.3" y="105.1">HPOUTL</text>
<text x="224.3" y="103.8">13</text>
<text x="224.3" y="107.5">15</text>
<text x="333.6" y="107.3">NC</text>
<text x="343.5" y="103.5">2</text>
<text x="343.5" y="105.9">4</text>
<text x="180.1" y="112.4">28</text>
<text x="180.7" y="108.7">2</text>
<text x="185.2" y="110">SCLK</text>
<text x="185.2" y="113.6">MCLK</text>
<text x="211.8" y="112.4">HPOUTFB</text>
<text x="213" y="108.7">HPOUTR</text>
<text x="224.3" y="111.1">14</text>
<text x="343.5" y="110.8">3</text>
<text x="343.5" y="113.3">1</text>
<text x="365.6" y="108.7">SJ-3524-SMT</text>
<text x="365.6" y="111.2">SJ-3524-SMT</text>
<text x="180.1" y="114.8">29</text>
<text x="180.1" y="119.7">32</text>
<text x="180.1" y="117.3">30</text>
<text x="185.2" y="116.1">BCLK/GPIO4</text>
<text x="185.2" y="118.5">LRC</text>
<text x="211.5" y="118.5">LINEOUTL</text>
<text x="224.3" y="117.3">16</text>
<text x="233" y="118.4">NC</text>
<text x="180.1" y="122.2">31</text>
<text x="185.2" y="121">DACDAT</text>
<text x="185.2" y="123.4">ADCDAT</text>
<text x="210" y="125.9">LINEOUTFB</text>
<text x="211.2" y="122.2">LINEOUTR</text>
<text x="224.3" y="124.6">17</text>
<text x="224.3" y="121">18</text>
<text x="233" y="122">NC</text>
<text x="180.1" y="132">22</text>
<text x="180.7" y="129.5">5</text>
<text x="180.7" y="127.1">9</text>
<text x="184.6" y="128.3">CPGND</text>
<text x="185.2" y="130.8">DGND</text>
<text x="213.3" y="130.8">MICBIAS</text>
<text x="224.3" y="129.5">20</text>
<text x="180.1" y="134.4">33</text>
<text x="185.2" y="133.2">AGND</text>
<text x="185.2" y="135.7">GND_PADDLE</text>
<text x="214.6" y="135.7">VMIDC</text>
<text x="224.3" y="134.4">21</text>
<text x="152.4" y="210.3">3</text>
<text x="152.4" y="220.1">1</text>
<text x="156.2" y="216.6">2</text>
<text x="167" y="228.5">2</text>
<text x="167" y="233.4">1</text>
<text x="167" y="230.9">4</text>
<text x="173.2" y="229.7">SEL</text>
<text x="173.2" y="232.2">CLK</text>
<text x="192.1" y="232.2">GND</text>
<text x="192.3" y="229.7">VDD</text>
<text x="201.8" y="230.9">3</text>
<text x="201.8" y="228.5">5</text>
<text x="173.2" y="234.6">DAT</text>
<text x="348.9" y="257.5">www.standardics.nxp.com/microcontrollers/</text>
<text x="397" y="267.7">9</text>
<text x="403.2" y="267.7">13</text>
</g>
<g font-size="1.9">
<text x="282" y="52.1">LININL</text>
<text x="281.9" y="59.5">LININR</text>
<text x="245.1" y="70.5">ALT_MCLKOUT</text>
<text x="156" y="98.7">LININL</text>
<text x="56" y="103.6">P3_23-FC2_SDAX</text>
<text x="121.7" y="106">SDA</text>
<text x="156" y="102.4">LININR</text>
<text x="278.5" y="107.3">HP_OUTR</text>
<text x="278.8" y="103.6">HP_OUTL</text>
<text x="56" y="108.5">P3_24-FC2_SCLX</text>
<text x="121.7" y="108.5">SCL</text>
<text x="156" y="112.2">MCLK</text>
<text x="56" y="119.5">P4_3-FC6_I2S_TX_WS</text>
<text x="56" y="114.6">P4_1-FC6_I2S_TX_SCK</text>
<text x="121.7" y="117.1">I2S_WS</text>
<text x="121.7" y="119.5">I2S_DAO</text>
<text x="121.7" y="114.6">I2S_BCLK</text>
<text x="56" y="124.4">P4_2-FC6_I2S_TX_DATA</text>
<text x="121.7" y="122">I2S_DAI</text>
<text x="56" y="129.3">P2_19-FC7_I2S_RX_DAT</text>
<text x="238.9" y="129.3">MICBIAS</text>
<text x="56" y="136.7">P2_18-FC7_I2S_RX_SCK</text>
<text x="56" y="141.6">P2_20-FC7_I2S_RX_WS</text>
<text x="56" y="152.6">P3_11-MCLK-PMOD2_GPIO</text>
<text x="113.7" y="152.6">MCLK</text>
<text x="56" y="166.1">P3_12-CLKOUT</text>
<text x="105.4" y="166.1">ALT_MCLKOUT</text>
<text x="122" y="231">P1_2-PDM1_CLK</text>
<text x="122" y="233.5">P1_3-PDM1_DATA</text>
<text x="399.5" y="267.7">OF</text>
</g>
<g font-size="1.8">
<text x="372.5" y="52.3">TIP</text>
<text x="372.5" y="54.7">TIP_SH</text>
<text x="372.6" y="59.6">RING</text>
<text x="372.6" y="62.1">SLV</text>
<text x="348" y="106.2">TIP_SH</text>
<text x="348" y="103.7">TIP</text>
<text x="348.1" y="113.5">SLV</text>
<text x="348.1" y="111.1">RING</text>
<text x="325.8" y="253">d.consiglio</text>
<text x="337.6" y="253">10/30/2016</text>
<text x="337.6" y="261.6">10/31/2016</text>
</g>
</svg>
